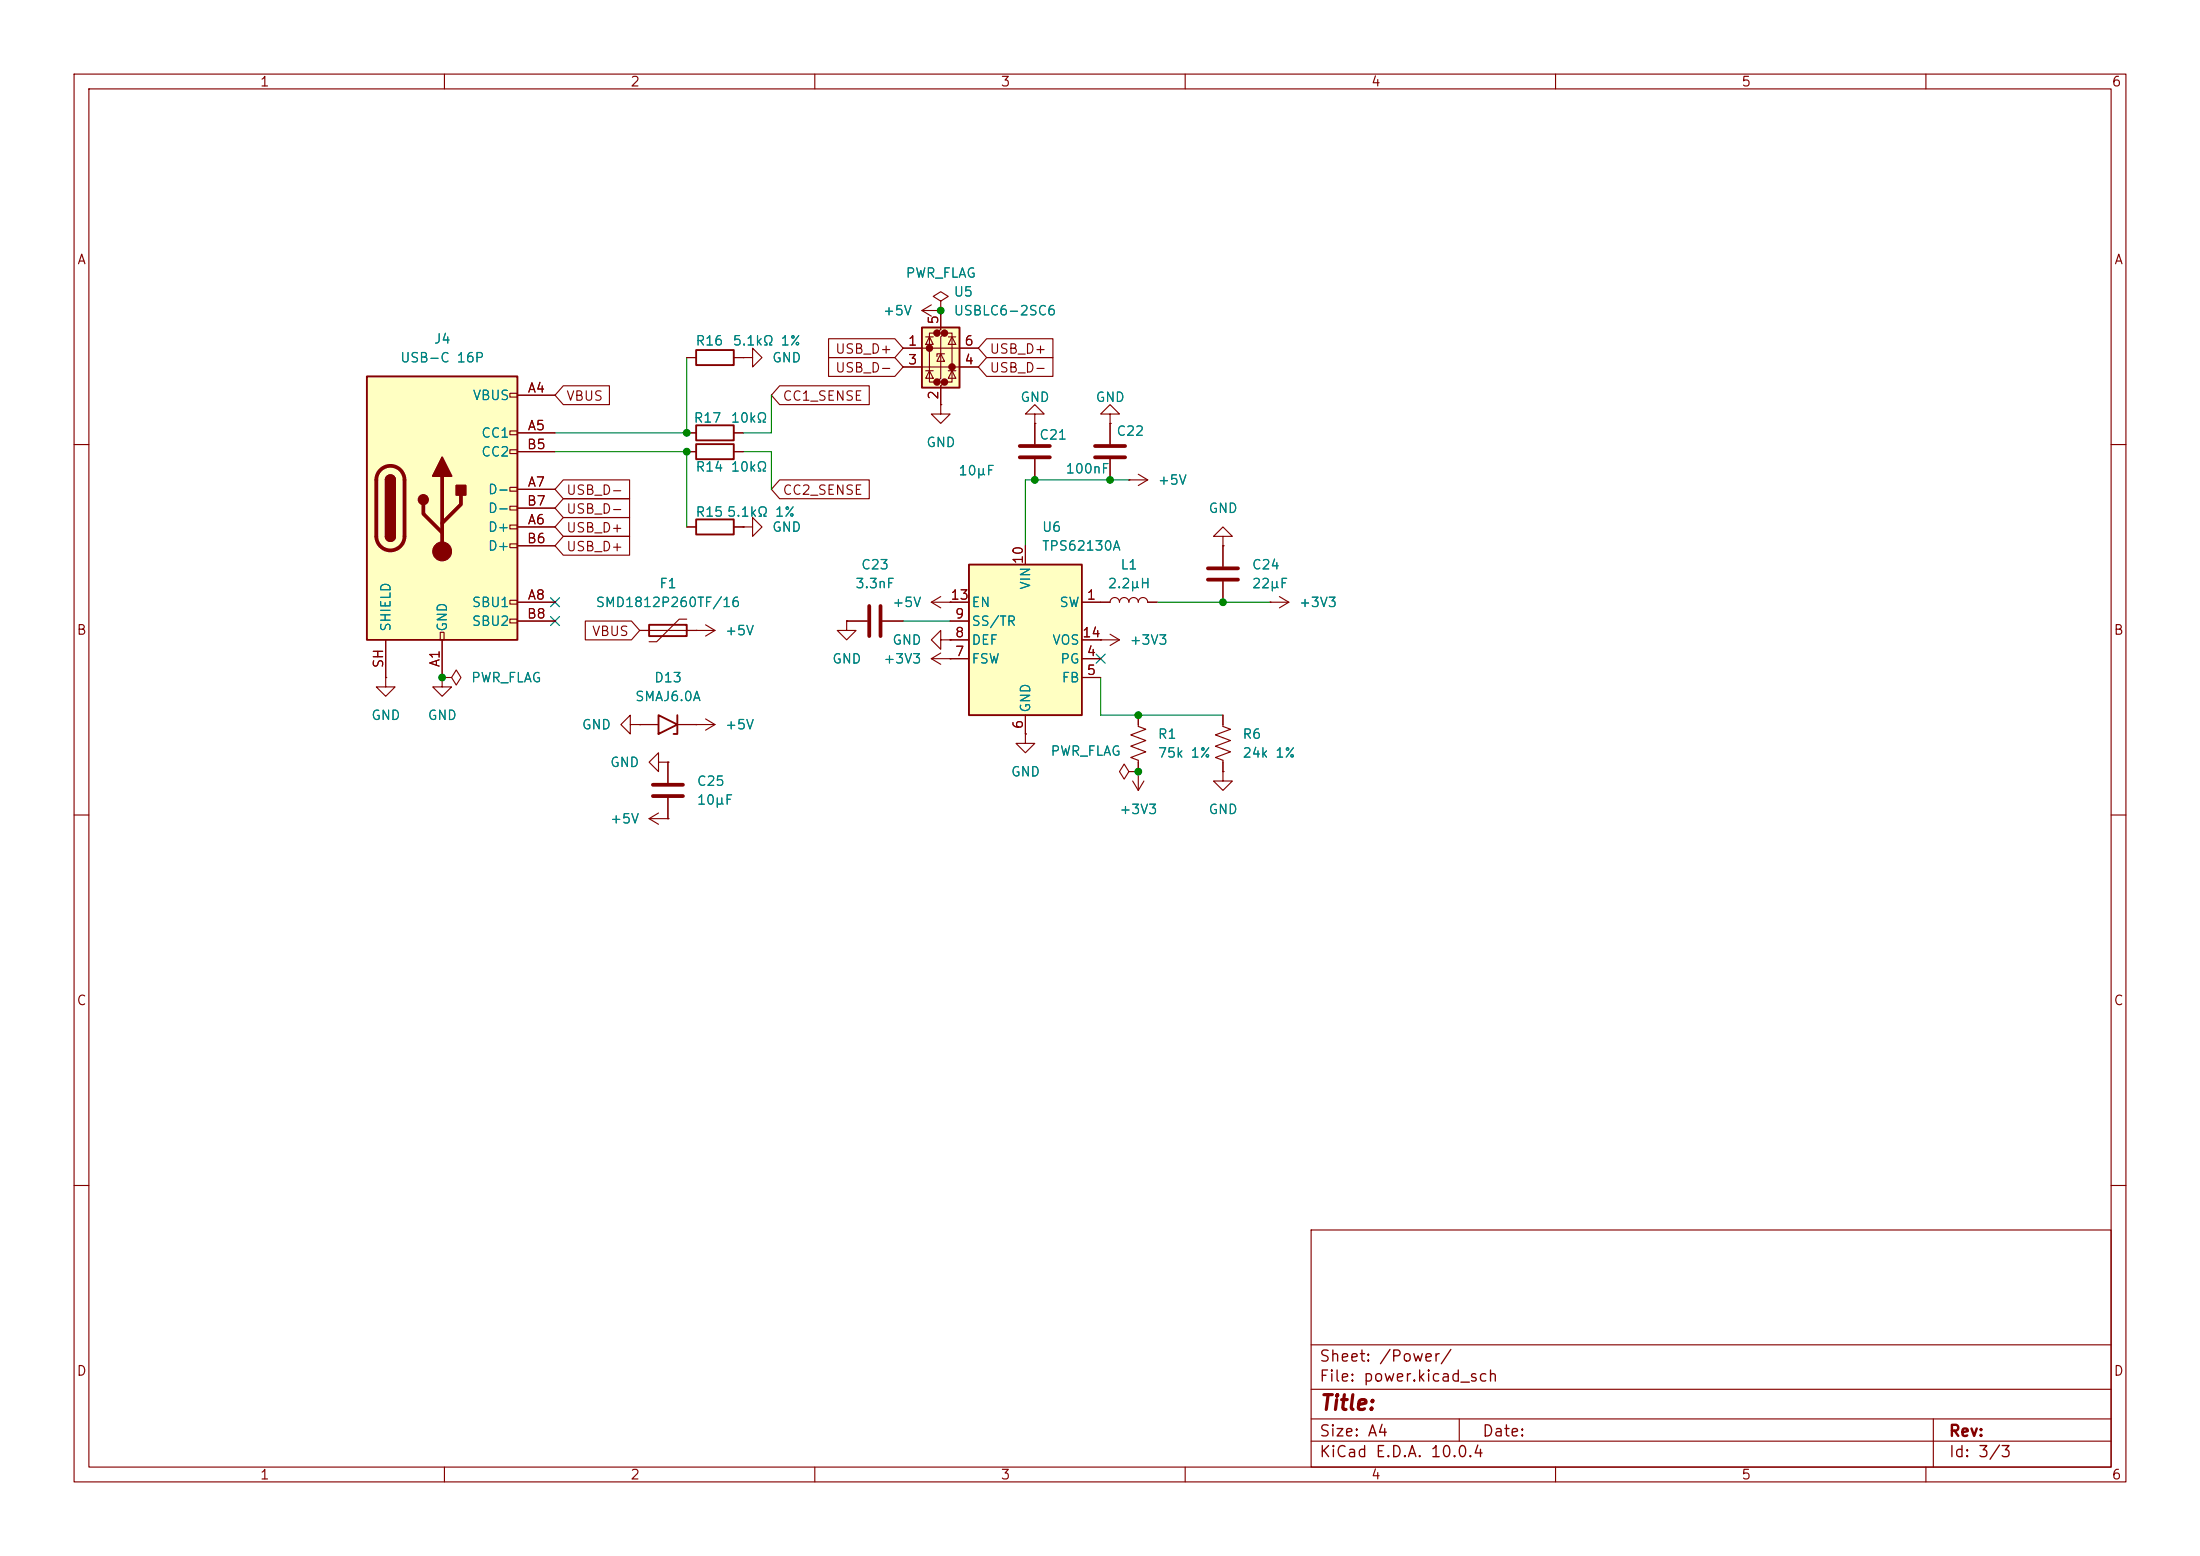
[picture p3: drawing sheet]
<svg xmlns="http://www.w3.org/2000/svg" width="297mm" height="210mm" viewBox="0 0 297 210" stroke-linecap="round" stroke-linejoin="round" font-family="sans-serif">
<g fill="none" stroke="#840000" stroke-width=".15">
<path d="M10 10h277v190h-277zM12 12h273v186h-273zM60 10v2M110 10v2M160 10v2M210 10v2M260 10v2M92.7 58.4h1.3M99.1 58.4h1.2M10 60h2M285 60h2M10 110h2"/>
<path d="M285 110h2M10 160h2M177 166h108v32h-108zM285 160h2M60 198v2M110 198v2M160 198v2M177 194.5h108M177 191.5h108M177 187.5h108M177 181.5h108M197 191.5v3"/>
<path d="M210 198v2M260 198v2M261 191.5v6.5"/>
</g>
<path d="M94 57.4h5.1v2h-5.1z" fill="none" stroke="#840000" stroke-width=".25"/>
<path d="M124.5 44.2h5v8.1h-5z" fill="#ffffc2"/>
<g fill="#840000" stroke="#840000" stroke-width=".51">
<circle cx="125.5" cy="47" r=".25"/>
<circle cx="126.5" cy="45" r=".25"/>
<circle cx="126.5" cy="51.6" r=".25"/>
<circle cx="127.5" cy="45" r=".25"/>
<circle cx="127.5" cy="51.6" r=".25"/>
<circle cx="128.5" cy="49.5" r=".25"/>
</g>
<g fill="none" stroke="#840000" stroke-width=".15">
<path d="M121.9 47h10.2M121.9 49.5h10.2M124.5 41.9l1.2 .8M124.5 41.9h2.5M125 50h1M125 45.5h1M125.5 45.5l.5 1h-1zM125.5 50l.5 1.1h-1zM125.7 41.1l-1.2 .8M126.5 45h-1v6.6h1M127 41.9v2.6l-.5 .5h1l-.5 .5v5.6l-.5 .5h1l-.5 .5v2.5M127 47.8l.5 1h-1z"/>
<path d="M127 54.6v1.3h1.3l-1.3 1.3-1.3-1.3h1.3M127 54.6h.1M127 41.9h.1M127.5 47.8h-1v.3M127.5 45h1v6.6h-1M128 50h1M128 45.5h1M128.5 45.5l.5 1h-1zM128.5 50l.5 1.1h-1zM139.7 55.9h1.3l-1.3-1.3-1.3 1.3h1.3v1.3M139.7 57.2h.1M149.9 55.9h1.2l-1.2-1.3-1.3 1.3h1.3v1.3"/>
<path d="M149.9 57.2h.1M149.9 57.2v2.7M100.3 71.1h1.3v-1.2l1.3 1.2-1.3 1.3v-1.3M100.3 71.1h.1M149.9 62v2.8M152.4 64.8h.1M152.4 64.8h2.5M153.7 64l1.2 .8M154.9 64.8l-1.2 .7M114.3 83.8v1.3h1.3l-1.3 1.3-1.3-1.3h1.3M114.3 83.8h.1M125.7 88.9l1.3 .8"/>
<path d="M125.7 88.9h2.6M125.7 81.3l1.3 .7M125.7 81.3h2.6M127 86.4v-1.3l-1.3 1.3 1.3 1.2v-1.2h1.3M127 88.1l-1.3 .8M127 80.5l-1.3 .8M128.3 86.4h.1M128.3 88.9h.1M128.3 81.3h.1M138.4 99.1v1.2h1.3l-1.3 1.3-1.2-1.3h1.2M138.4 99.1h.1M148.6 81.3h1.3a.64 .64 0 0 1 .6-.7 .64 .64 0 0 1 .6 .7 .64 .64 0 0 1 .7-.7 .64 .64 0 0 1 .6 .7 .64 .64 0 0 1 .6-.7 .64 .64 0 0 1 .7 .7 .64 .64 0 0 1 .6-.7 .64 .64 0 0 1 .6 .7h1.3"/>
<path d="M153.7 96.5v1.5l1 .4-2 .8 2 .7-2 .8 2 .8-2 .7 1 .4v4.1M165.1 96.5v1.5l1 .4-2 .8 2 .7-2 .8 2 .8-2 .7 1 .4v1.5M152.4 104.1l-.6-1-.7 1 .7 1.1 .6-1.1h1.3M152.9 105.4l.8 1.3M153.7 104.1h.1M154.4 105.4l-.7 1.3M165.1 104.1v1.3h1.3l-1.3 1.3-1.3-1.3h1.3M165.1 104.1h.1"/>
</g>
<path d="M124.5 44.2h5v8.1h-5z" fill="none" stroke="#840000" stroke-width=".25"/>
<path d="M147.8 60.2h4.1M147.8 61.7h4.1" fill="none" stroke="#840000" stroke-width=".51"/>
<path d="M130.8 76.2h15.2v20.3h-15.2z" fill="#ffffc2"/>
<path d="M94 47.2h5.1v2.1h-5.1zM130.8 76.2h15.2v20.3h-15.2zM87.6 84.3h5.1v1.6h-5.1zM88.9 96.5l2.5 1.3-2.5 1.3zM91.4 96.5v2.6h-.5" fill="none" stroke="#840000" stroke-width=".25"/>
<g fill="none" stroke="#840000" stroke-width=".15">
<path d="M92.7 48.3h1.3M99.1 48.3h1.2M100.3 48.3h1.3v-1.3l1.3 1.3-1.3 1.2v-1.2M100.3 48.3h.1M127 40.6l1-.6-1-.6-1 .6 1 .6v1.3M127 41.9h.1M139.7 57.2v2.7M138.4 73.7v2.5M139.7 62v2.8M165.1 72.4h1.3l-1.3-1.3-1.3 1.3h1.3v1.3M165.1 73.7h.1M165.1 73.7v2.8"/>
<path d="M165.1 78.5v2.8M52.1 91.4v1.3h1.2l-1.2 1.3-1.3-1.3h1.3M52.1 91.4h.1M59.7 91.4h1.3l.6-1 .6 1-.6 1.1-.6-1.1M59.7 91.4h.1M85.1 97.8v-1.3l-1.3 1.3 1.3 1.3v-1.3h1.3M86.4 97.8h.1M86.4 85.1h10.1M86.4 97.8h2.5M91.4 97.8h5.1M92.7 83.6h-1l-3.1 3h-1M94 85.1h.1"/>
<path d="M94 97.8h.1M95.2 84.3l1.3 .8M95.2 97l1.3 .8M96.5 85.1l-1.3 .8M96.5 97.8l-1.3 .8M114.3 83.8h2.8M119.1 83.8h2.8M128.3 81.3h2.5M128.3 88.9h2.5M128.3 86.4h2.5M128.3 83.8h2.5M138.4 96.5v2.6"/>
<path d="M146 81.3h2.6M146 88.9h2.6M146 91.4h2.6M146 86.4h5.1M148.6 86.4h.1M149.9 85.6l1.2 .8M151.1 86.4l-1.2 .7M171.4 81.3h.1M171.4 81.3h2.6M172.7 80.5l1.3 .8M174 81.3l-1.3 .7M87.6 110.5l1.3 .8"/>
<path d="M87.6 110.5h2.6M88.9 109.7l-1.3 .8M90.2 110.5h.1"/>
</g>
<path d="M137.7 60.2h4M137.7 61.7h4M163.1 76.7h4M163.1 78.2h4M117.3 81.8v4.1M118.9 81.8v4.1" fill="none" stroke="#840000" stroke-width=".51"/>
<path d="M49.5 50.8h20.3v35.6h-20.3z" fill="#ffffc2"/>
<g fill="none" stroke="#840000" stroke-width=".15">
<path d="M68.8 53.1h1v.5h-1zM68.8 58.2h1v.5h-1zM69.8 53.3h5.1M69.8 58.4h5.1M76 52.1h6.3v2.5h-6.3l-1.1-1.3zM92.7 58.4h1.3M92.7 48.3h1.3M99.1 58.4h1.2M99.1 48.3h1.2M100.3 48.3h.1M105.3 52.1h12.1v2.5h-12.1l-1.2-1.3zM111.9 48.3h8.9l1.1 1.2-1.1 1.3h-8.9z"/>
<path d="M111.9 45.7h8.9l1.1 1.3-1.1 1.3h-8.9zM121.9 47h2.6M121.9 49.5h2.6M127 54.6h.1M127 41.9h.1M127 41.9v2.6M127 52.1v2.5M129.5 47h2.6M129.5 49.5h2.6M133.2 48.3h8.9v2.5h-8.9l-1.1-1.3zM133.2 45.7h8.9v2.6h-8.9l-1.1-1.3zM139.7 57.2h.1"/>
<path d="M139.7 57.2v2.7M149.9 57.2h.1M149.9 57.2v2.7M68.8 60.7h1v.5h-1zM68.8 65.8h1v.5h-1zM68.8 68.3h1v.5h-1zM68.8 70.9h1v.5h-1zM68.8 73.4h1v.5h-1zM69.8 71.1h5.1M69.8 66h5.1M69.8 61h5.1M69.8 73.7h5.1"/>
<path d="M69.8 68.6h5.1M76 67.3h9v2.6h-9l-1.1-1.3zM76 69.8h9v2.6h-9l-1.1-1.3zM76 72.4h9v2.5h-9l-1.1-1.2zM76 64.8h9v2.5h-9l-1.1-1.3zM92.7 71.1h1.3M92.7 61h1.3M99.1 71.1h1.2M99.1 61h1.2M100.3 71.1h.1M105.3 64.8h12.1v2.5h-12.1l-1.2-1.3zM138.4 73.7v2.5"/>
<path d="M139.7 62v2.8M149.9 62v2.8M152.4 64.8h.1M165.1 73.7h.1M165.1 73.7v2.8M165.1 78.5v2.8M52.1 91.4h.1M52.1 86.4v5M59.4 85.3h.5v1.1h-.5zM59.7 91.4v1.3h1.3l-1.3 1.3-1.3-1.3h1.3M59.7 91.4h.1M59.7 86.4v5"/>
<path d="M68.8 81h1v.5h-1zM68.8 83.6h1v.5h-1zM69.8 81.3h5.1M69.8 83.8h5.1M79 83.8h6.2l1.2 1.3-1.2 1.3h-6.2zM86.4 97.8h.1M86.4 85.1h1.2M86.4 97.8h2.5M91.4 97.8h2.6M92.7 85.1h1.3M94 85.1h.1M94 97.8h.1"/>
<path d="M114.3 83.8h.1M114.3 83.8h2.8M119.1 83.8h2.8M128.3 81.3h.1M128.3 88.9h.1M128.3 86.4h.1M128.3 81.3h2.5M128.3 83.8h2.5M128.3 88.9h2.5M128.3 86.4h2.5M138.4 99.1h.1M138.4 96.5v2.6"/>
<path d="M146 81.3h3.9M146 88.9h2.6M146 91.4h2.6M146 86.4h2.6M148.6 86.4h.1M153.7 96.5v1.3M154.9 81.3h1.3M165.1 96.5v1.3M171.4 81.3h.1M88.9 102.9v-1.3l-1.3 1.3 1.3 1.2v-1.2h1.3M90.2 102.9h.1M90.2 110.5h.1"/>
<path d="M90.2 102.9v2.8M90.2 107.7v2.8M153.7 104.1h.1M153.7 102.9v1.2M165.1 104.1h.1M165.1 102.9v1.2"/>
</g>
<path d="M49.5 50.8h20.3v35.6h-20.3zM94 59.9h5.1v2.1h-5.1zM52.1 64.8a.64 .64 0 0 1 .6-.7 .64 .64 0 0 1 .6 .7M52.1 72.4a.64 .64 0 0 0 .6 .6 .64 .64 0 0 0 .6-.6M94 70.1h5.1v2h-5.1z" fill="none" stroke="#840000" stroke-width=".25"/>
<path d="M51.4 63.4a1.9 1.9 0 0 1 2-.4 1.9 1.9 0 0 1 1.2 1.8v7.6a1.91 1.91 0 0 1-1.9 1.9 1.91 1.91 0 0 1-1.9-1.9v-7.6a1.9 1.9 0 0 1 .6-1.4zM57.1 68.1v1.2l2.6 2.6M59.7 64.3v10.1M62.2 66.8v1.3l-2.5 2.5M88.1 105.9h4.1M88.1 107.4h4.1" fill="none" stroke="#840000" stroke-width=".51"/>
<g fill="#840000" stroke="#840000" stroke-width=".25">
<path d="M52.1 64.8h1.2v7.6h-1.2z"/>
<path d="M52.3 64.3a.64 .64 0 0 1 .6-.1 .64 .64 0 0 1 .4 .6h-1.2z"/>
<path d="M52.1 72.4h1.2a.64 .64 0 0 1-.6 .6 .64 .64 0 0 1-.6-.6z"/>
<path d="M59.7 61.7l1.3 2.6h-2.6z"/>
<path d="M61.6 65.5h1.3v1.3h-1.3z"/>
<circle cx="57.1" cy="67.4" r=".63"/>
</g>
<circle cx="59.7" cy="74.4" r="1.27" fill="#840000" stroke="#840000" stroke-width=".15"/>
<path d="M92.7 48.3v10.1h-17.8M104.1 53.3v5.1h-3.8M74.9 61h17.8v10.1M100.3 61h3.8v5M152.4 64.8h-14v8.9M121.9 83.8h6.4M148.6 91.4v5.1h16.5M156.2 81.3h15.2" fill="none" stroke="#008400" stroke-width=".15"/>
<path d="M74.3 83.2l1.2 1.2M74.3 80.7l1.2 1.2M75.5 83.2l-1.2 1.2M75.5 80.7l-1.2 1.2M148 88.3l1.2 1.2M149.2 88.3l-1.2 1.2" fill="none" stroke="#000084" stroke-width=".15"/>
<g fill="#008400" stroke="#008400" stroke-width=".14">
<circle cx="139.7" cy="64.8" r=".46"/>
<circle cx="149.9" cy="64.8" r=".46"/>
<circle cx="153.7" cy="104.1" r=".46"/>
<circle cx="153.7" cy="96.5" r=".46"/>
<circle cx="165.1" cy="81.3" r=".46"/>
<circle cx="92.7" cy="61" r=".46"/>
<circle cx="92.7" cy="58.4" r=".46"/>
<circle cx="59.7" cy="91.4" r=".46"/>
<circle cx="127" cy="41.9" r=".46"/>
</g>
<text font-size="2" fill="#840000" x="178" y="190.8">Title:</text>
<g font-size="1.5" fill="#840000">
<text x="178" y="184.2">Sheet: /Power/</text>
<text x="178" y="186.9">File: power.kicad_sch</text>
<text x="178" y="197.1">KiCad E.D.A. 10.0.4</text>
<text x="178" y="194.3">Size: A4</text>
<text x="200" y="194.3">Date:</text>
<text x="263" y="194.3">Rev:</text>
<text x="263" y="197.1">Id: 3/3</text>
</g>
<g font-size="1.3" fill="#840000">
<text x="35" y="12">1</text>
<text x="85" y="12">2</text>
<text x="135" y="12">3</text>
<text x="185" y="12">4</text>
<text x="235" y="12">5</text>
<text x="285" y="12">6</text>
<text x="10.3" y="36">A</text>
<text x="285.3" y="36">A</text>
<text x="122.5" y="47">1</text>
<text x="127" y="43.9" transform="rotate(-90 127 43.9)">5</text>
<text x="130.1" y="47">6</text>
<text x="71.1" y="53.3">A4</text>
<text x="112.7" y="50.6">USB_D-</text>
<text x="112.7" y="48.1">USB_D+</text>
<text x="122.5" y="49.5">3</text>
<text x="130.1" y="49.5">4</text>
<text x="133.5" y="50.6">USB_D-</text>
<text x="133.5" y="48.1">USB_D+</text>
<text x="71.1" y="58.4">A5</text>
<text x="76.4" y="54.4">VBUS</text>
<text x="105.6" y="54.4">CC1_SENSE</text>
<text x="127" y="54" transform="rotate(-90 127 54)">2</text>
<text x="71" y="60.9">B5</text>
<text x="71" y="68.6">B7</text>
<text x="71.1" y="71.1">A6</text>
<text x="71.1" y="66">A7</text>
<text x="76.4" y="69.6">USB_D-</text>
<text x="76.4" y="67.1">USB_D-</text>
<text x="105.6" y="67.1">CC2_SENSE</text>
<text x="71" y="73.6">B6</text>
<text x="76.4" y="72.2">USB_D+</text>
<text x="76.4" y="74.7">USB_D+</text>
<text x="138.4" y="76.2" transform="rotate(-90 138.4 76.2)">10</text>
<text x="71" y="83.8">B8</text>
<text x="71.1" y="81.3">A8</text>
<text x="128.2" y="81.3">13</text>
<text x="128.8" y="83.8">9</text>
<text x="146.6" y="81.3">1</text>
<text x="10.3" y="86">B</text>
<text x="79.8" y="86.2">VBUS</text>
<text x="128.8" y="88.9">7</text>
<text x="128.8" y="86.3">8</text>
<text x="146" y="86.3">14</text>
<text x="146.6" y="88.9">4</text>
<text x="285.3" y="86">B</text>
<text x="52" y="90.3" transform="rotate(-90 52 90.3)">SH</text>
<text x="59.7" y="90.2" transform="rotate(-90 59.7 90.2)">A1</text>
<text x="146.6" y="91.4">5</text>
<text x="138.4" y="98.5" transform="rotate(-90 138.4 98.5)">6</text>
<text x="10.3" y="136">C</text>
<text x="285.3" y="136">C</text>
<text x="10.3" y="186">D</text>
<text x="285.3" y="186">D</text>
<text x="35" y="200">1</text>
<text x="85" y="200">2</text>
<text x="135" y="200">3</text>
<text x="185" y="200">4</text>
<text x="235" y="200">5</text>
<text x="285" y="200">6</text>
</g>
<g font-size="1.3" fill="#008484">
<text x="122.2" y="37.8">PWR_FLAG</text>
<text x="128.7" y="40.3">U5</text>
<text x="58.5" y="46.7">J4</text>
<text x="93.8" y="46.9">R16</text>
<text x="98.8" y="46.9">5.1kΩ 1%</text>
<text x="119.1" y="42.9">+5V</text>
<text x="128.7" y="42.9">USBLC6-2SC6</text>
<text x="53.9" y="49.2">USB-C 16P</text>
<text x="104.1" y="49.2">GND</text>
<text x="63.7" y="54.3">VBUS</text>
<text x="64.9" y="59.4">CC1</text>
<text x="93.6" y="57.4">R17</text>
<text x="98.6" y="57.4">10kΩ</text>
<text x="137.7" y="54.6">GND</text>
<text x="140.2" y="59.6">C21</text>
<text x="147.8" y="54.6">GND</text>
<text x="150.6" y="59.1">C22</text>
<text x="64.9" y="61.9">CC2</text>
<text x="93.8" y="64">R14</text>
<text x="98.6" y="64">10kΩ</text>
<text x="125" y="60.7">GND</text>
<text x="129.3" y="64.5">10µF</text>
<text x="143.8" y="64.2">100nF</text>
<text x="156.2" y="65.7">+5V</text>
<text x="65.8" y="67">D-</text>
<text x="65.8" y="69.6">D-</text>
<text x="93.8" y="70.1">R15</text>
<text x="98.1" y="70.1">5.1kΩ 1%</text>
<text x="163.1" y="69.6">GND</text>
<text x="65.8" y="72.1">D+</text>
<text x="65.8" y="74.6">D+</text>
<text x="104.1" y="72.1">GND</text>
<text x="116.2" y="77.2">C23</text>
<text x="140.6" y="72.1">U6</text>
<text x="140.6" y="74.6">TPS62130A</text>
<text x="151.2" y="77.2">L1</text>
<text x="168.9" y="77.2">C24</text>
<text x="63.6" y="82.3">SBU1</text>
<text x="80.3" y="82.3">SMD1812P260TF/16</text>
<text x="88.9" y="79.7">F1</text>
<text x="115.4" y="79.7">3.3nF</text>
<text x="120.4" y="82.3">+5V</text>
<text x="131.1" y="82.3">EN</text>
<text x="139.4" y="79.7" transform="rotate(-90 139.4 79.7)">VIN</text>
<text x="142.9" y="82.3">SW</text>
<text x="149.5" y="79.7">2.2µH</text>
<text x="168.9" y="79.7">22µF</text>
<text x="175.3" y="82.3">+3V3</text>
<text x="53" y="85.3" transform="rotate(-90 53 85.3)">SHIELD</text>
<text x="60.7" y="85.3" transform="rotate(-90 60.7 85.3)">GND</text>
<text x="63.6" y="84.8">SBU2</text>
<text x="97.8" y="86.1">+5V</text>
<text x="112.3" y="89.9">GND</text>
<text x="119.2" y="89.9">+3V3</text>
<text x="120.4" y="87.3">GND</text>
<text x="131.1" y="89.9">FSW</text>
<text x="131.1" y="87.3">DEF</text>
<text x="131.1" y="84.8">SS/TR</text>
<text x="142" y="87.3">VOS</text>
<text x="143.1" y="89.9">PG</text>
<text x="152.4" y="87.3">+3V3</text>
<text x="63.5" y="92.4">PWR_FLAG</text>
<text x="85.7" y="95">SMAJ6.0A</text>
<text x="88.2" y="92.4">D13</text>
<text x="143.2" y="92.4">FB</text>
<text x="50" y="97.5">GND</text>
<text x="57.7" y="97.5">GND</text>
<text x="78.5" y="98.8">GND</text>
<text x="97.8" y="98.8">+5V</text>
<text x="139.4" y="96.3" transform="rotate(-90 139.4 96.3)">GND</text>
<text x="156.2" y="100">R1</text>
<text x="167.6" y="100">R6</text>
<text x="82.3" y="103.8">GND</text>
<text x="94" y="106.4">C25</text>
<text x="136.4" y="105.1">GND</text>
<text x="141.7" y="102.3">PWR_FLAG</text>
<text x="156.2" y="102.6">75k 1%</text>
<text x="167.6" y="102.6">24k 1%</text>
<text x="82.3" y="111.5">+5V</text>
<text x="94" y="108.9">10µF</text>
<text x="151" y="110.2">+3V3</text>
<text x="163.1" y="110.2">GND</text>
</g>
</svg>
